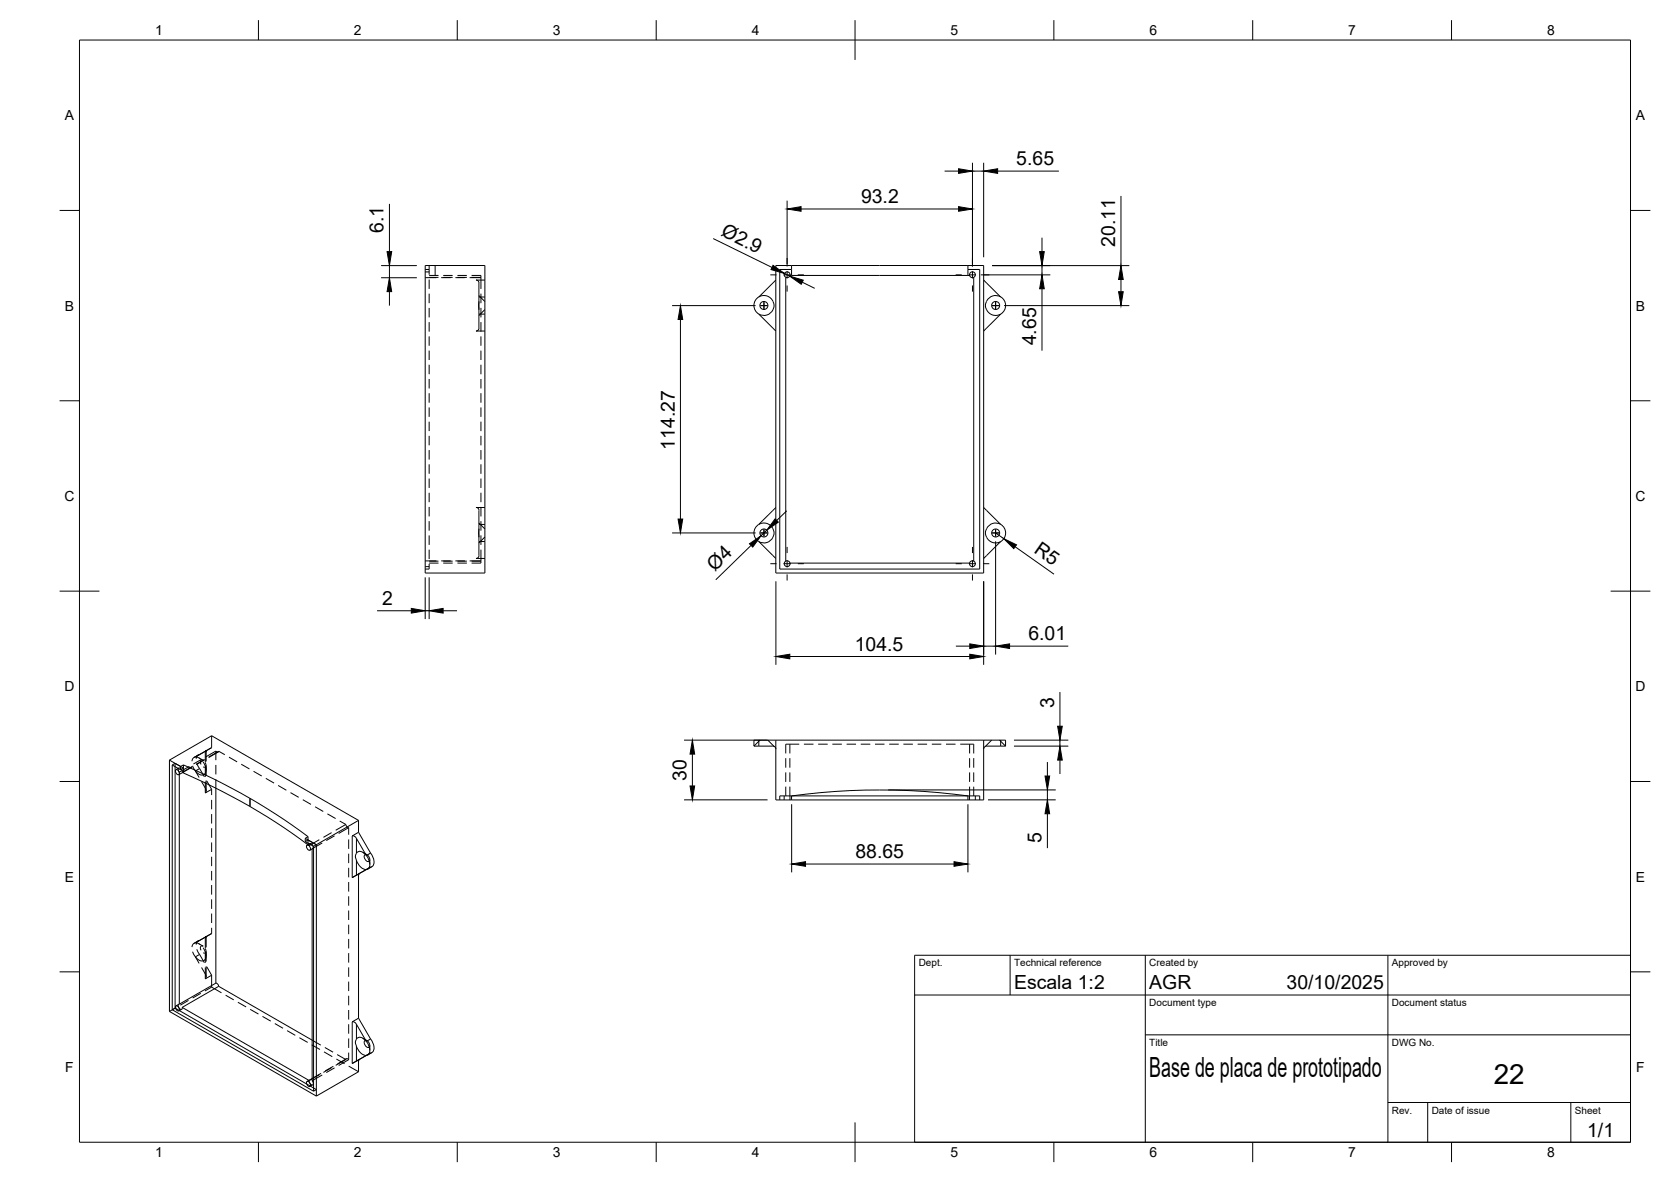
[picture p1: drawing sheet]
<svg xmlns="http://www.w3.org/2000/svg" width="420mm" height="297mm" viewBox="0 0 420 297" stroke-linecap="round" stroke-linejoin="round" font-family="sans-serif">
<!-- layer: Visible -->
<g fill="none" stroke="#000" stroke-width=".25">
<path d="M119.7 70.4h2.2M119.7 70.4a.75 .75 0 0 1 .7 .7M120.4 75.7v2.2M120.4 74.6v4.3M120.4 71.1v3.5M120.4 78.9v3.6M120.4 78.9h1.5M120.4 74.6h1.5M121.9 74.6v4.3M121.9 74.6v-7.9h-15v77.3h15v-7.9M121.9 78.9v52.9M190.8 78.9l4.3 4.3"/>
<path d="M190.8 74.6a2.51 2.51 0 0 0 0 4.3M190.8 74.6a2.51 2.51 0 0 1 3.5 1.1M194.3 75.7l.3 .9-.3 1.3M194.3 77.8a2.51 2.51 0 0 1-3.5 1.1M195.1 70.4l-4.3 4.2M197.6 69.7v71.3M198.6 69.2h.4M199 69.2h22.2M199 66.7h22.2M199 66.7v2.5M199 66.7h-3.9v77.3h52.2v-77.3h-3.9M199 67.7h-2.9v75.3h50.2v-75.3h-2.9"/>
<path d="M221.2 69.2h.1M221.2 66.7h.1M221.2 66.7h22.2M221.2 69.2h22.2M243.4 66.7v2.5M243.4 69.2h.4M244.8 69.7v71.3M247.3 70.4l4.3 4.2M248.1 75.7l-.3 .9 .3 1.3M248.1 77.8a2.51 2.51 0 0 0 3.5 1.1M251.6 78.9l-4.3 4.3M251.6 74.6a2.51 2.51 0 0 1 0 4.3"/>
<path d="M251.6 74.6a2.51 2.51 0 0 0-3.5 1.1M120.4 82.4a.75 .75 0 0 1-.7 .8h2.2M120.4 132.9v2.1M120.4 136.1v3.5a.75 .75 0 0 1-.7 .7h2.2M120.4 131.8v4.3M120.4 131.8h1.5M120.4 136.1h1.5M121.9 127.5h-2.2a.75 .75 0 0 1 .7 .8v3.5M121.9 131.8v4.3M190.8 136.1l4.3 4.2M194.3 132.9l.3 .8-.3 1.3M194.3 135a2.51 2.51 0 0 1-3.5 1.1"/>
<path d="M194.3 132.9a2.51 2.51 0 0 0-3.9-.8 2.51 2.51 0 0 0 .4 4M195.1 127.5l-4.3 4.3M247.3 127.5l4.3 4.3M248.1 132.9l-.3 .8 .3 1.3M248.1 135a2.51 2.51 0 0 0 3.5 1.1M248.1 132.9a2.51 2.51 0 0 1 3.9-.8 2.51 2.51 0 0 1-.4 4M251.6 136.1l-4.3 4.2M198.6 141.5h45.2M42.6 191l2.8 1.6M42.6 191v63.2l36.9 21.2M42.6 191l10.6-6.1 36.9 21.3M44 192.6v60.8"/>
<path d="M44.2 193.5a.74 .74 0 0 1 .8 .3 .74 .74 0 0 1-.1 .9l-.6-.4zM44.8 193.1l-.6 .3M45.1 194.6v57.8l9.2-5.3v-49M45.4 192.6v.8M45.4 193.4l-2.1-1.2v61.6M45.6 193.3l.2 .8 .3 .2M45.9 194.1l-.9 .6M46.1 194.3l7.4 3.4 9.3 5M46.1 192.2l7.4 3.5 9.3 4.9M46.1 192.2v2.1M46.1 192.2l-.7 .4M46.1 193l-.7 .4"/>
<path d="M190.8 186h-1.2v1.5h1.2M190.8 187.5h3.5M190.8 186h60.8M190.8 186v1.5M194.3 187.5a.75 .75 0 0 1 .8 .8M195.1 186v15h52.2v-15M221.2 198.5l-11.1 .4-11.1 1.1M221.2 198.5h.1M221.2 198.5l11.1 .4 11.1 1.1M248.1 187.5h3.5M248.1 187.5a.75 .75 0 0 0-.8 .8M251.6 186h1.2v1.5h-1.2"/>
<path d="M251.6 186v1.5M62.8 202.7h.1M62.8 200.6h.1M62.9 200.6l8.6 5.4 5.9 4.3-.6 .4M62.9 202.7l8.6 5.3 5.9 4.3M76.8 210.7v.8l2 1.2v61.5l-35.5-20.4M76.8 210.7l2.7 1.6M77.1 212.5a.74 .74 0 0 1 .8 .3 .74 .74 0 0 1-.1 .9l-.6-.5zM77.4 211.9v.3M77.8 212.1l-.6 .3M78.5 213.3v58.3l.3 .8-.9 .6M78.6 213.3l-.7 .4"/>
<path d="M78.7 212.6l-.1 .6M79.5 212.3v63.1M89.8 214.2a1.93 1.93 0 0 1 2.6 1.2 2.2 2.2 0 0 1 0 3 2.81 2.81 0 0 1-2.8-2.3l-.3-.9zM90.1 209.2l-1.5 .9a.93 .93 0 0 1 1 .6l2.5 4.3M90.1 206.2v3M90.1 219.6v36.3M90.1 206.2l-10.6 6.1M90.1 209.2l3.1 5.2M91.9 214.7a1.05 1.05 0 0 0-.1 1.2 1.05 1.05 0 0 0 1.1 .5M92.1 218.5l-3.5 2M93.2 214.4l-1.1 .6M93.2 214.4a3 3 0 0 1 .6 3.2l-1.3 .8"/>
<path d="M199 200v1M199 200h44.4M243.4 200v1M44 253.4l-.7 .4M44 253.4h.2M44.2 252.8a.74 .74 0 0 1 .8 .4 .74 .74 0 0 1-.1 .9l-.6-.5zM45.1 252.3l-.9 .5M45.1 254l32 18.4M45.8 253.2l31.9 18.3M45.8 253.2l-.1 .4-.7 .4M54.3 247l.4 .3 .3 .6M55 247.9l-9.2 5.3"/>
<path d="M55 247.9l23.5 13.5M90.1 255.9l-1.5 .9a.93 .93 0 0 1 1 .6l2.5 4.3M90.1 255.9l3.1 5.2M77.1 271.8a.74 .74 0 0 1 .8 .4 .74 .74 0 0 1-.1 .9l-.6-.5zM78 273l.8 .4M78.5 271l-1.3 .8M89.6 261.1a1.38 1.38 0 0 1 2.3 .3l.2 .3M89.6 261.2l-.3 .7 .3 1M90.1 266.3v3l-10.6 6.1M91.9 261.4a1.05 1.05 0 0 0-.1 1.2 1.05 1.05 0 0 0 1.1 .5M92.1 265.2l-3.5 2M92.1 261.7a2.82 2.82 0 0 1 .6 3.3 1.81 1.81 0 0 1-2.5-1l-.6-1.1"/>
<path d="M93.2 261.1l-1.1 .6M93.2 261.1a3 3 0 0 1 .6 3.2l-1.3 .8"/>
<circle cx="192.1" cy="76.8" r="1.01"/>
<circle cx="197.9" cy="69" r=".73"/>
<circle cx="244.5" cy="69" r=".73"/>
<circle cx="250.3" cy="76.8" r="1.01"/>
<circle cx="192.1" cy="133.9" r="1.01"/>
<circle cx="250.3" cy="133.9" r="1.01"/>
<circle cx="197.9" cy="141.7" r=".73"/>
<circle cx="244.5" cy="141.7" r=".73"/>
</g>
<!-- layer: Visible Narrow -->
<path d="M62.8 200.6l.1 2.1M88.6 210.1v10.5M89.6 210.7v3.7M89.6 216.2v3.7M88.6 256.8v10.5M89.6 257.4v3.8M89.6 262.9v3.8" fill="none" stroke="#000" stroke-width=".25"/>
<!-- layer: Hidden -->
<g fill="none" stroke="#000" stroke-width=".25">
<path d="M106.9 67.7h1M106.9 68.3h1M106.9 69.8h2.8M107.9 66.7v2.3M107.9 70.2v2.4M107.9 73.8v2.4M107.9 77.4v2.4M107.9 69.2h2.4M107.9 69.7h2.4M109.4 66.7v2.5M110.9 69.8h2.4M111.4 69.2h2.4"/>
<path d="M111.4 69.7h2.4M114.5 69.8h2.4M115 69.2h2.4M115 69.7h2.4M118.1 69.8h2.8M118.6 69.2h2.3v.5M118.6 69.7h2.3M120.4 74.3l1.5 1.5M120.9 69.7v2.9M120.9 73.8v2.4M120.9 77.4v2.4M121.9 77.8l-1.5 1.5"/>
<path d="M107.9 80.9v2.4M107.9 84.5v2.4M107.9 88.1v2.4M107.9 91.7v2.4M107.9 95.2v2.4M107.9 98.8v2.4M120.9 80.9v2.4M120.9 84.5v2.4M120.9 88.1v2.4M120.9 91.7v2.4M120.9 95.2v2.4M120.9 98.8v2.4"/>
<path d="M107.9 102.4v2.4M107.9 106v2.3M107.9 109.5v2.4M107.9 113.1v2.4M107.9 116.7v2.4M120.9 102.4v2.4M120.9 106v2.3M120.9 109.5v2.4M120.9 113.1v2.4M120.9 116.7v2.4M107.9 120.3v2.3M107.9 123.8v2.4"/>
<path d="M107.9 127.4v2.4M107.9 131v2.4M107.9 134.5v2.4M107.9 138.1v2.4M120.4 131.4l1.5 1.5M120.9 120.3v2.3M120.9 123.8v2.4M120.9 127.4v2.4M120.9 131v2.4M120.9 134.5v2.4M120.9 138.1v2.9M121.9 134.9l-1.5 1.5"/>
<path d="M106.9 141h2.8M106.9 142.4h1M107.9 141.7v1.3h-1M107.9 141h2.4M107.9 141.5h2.4M110.9 141h2.4M111.4 141h2.4M111.4 141.5h2.4M114.5 141h2.4M115 141h2.4M115 141.5h2.4M118.1 141h2.8"/>
<path d="M118.6 141h2.3M120.9 141v.5h-2.3M44 191.8l-.7 .4M44 191.8l2.1 1.2M44 191.8v.8M45 193l-.2 .1M45.1 194v.6M45.6 193.3l-.1-.1a.44 .44 0 0 0-.7-.1 .44 .44 0 0 0 .1 .7l.2 .2M47.6 192.6l-2.5 1.4M48.3 192.8l-2.4 1.3M48.3 192.6l-2.5 1.5M48.4 192.5l.7 1.2"/>
<path d="M49.1 190.2l1.1 .4M49.1 190.2l-.6 .4-.2 .7M49.1 190.2l1.1-.6-.6 .4-.3 .7M49.1 193.7l1 1.7M49.5 191.8l.7 1.3M49.8 189.7l-1 .6M50 190.5l1.1 .6a.58 .58 0 0 0-.8 .2 .58 .58 0 0 0 .2 .8M50.2 193.1l1.2 2.1M50.2 193.1l-1.1 .6M50.7 196.4l1.1 2v.5l-.2 .4 1.6-.9M50.7 190.8l-2.1 1.2M51.1 191.5l.5 1 .2 1a1.16 1.16 0 0 1-.8 1.2 1.16 1.16 0 0 1-1.3-.4l-.6-.6"/>
<path d="M51.4 191l-2 1.2M51.4 190.8l-2 1.2M51.6 188.8l.2-.1zM51.6 191.7l.1 .1a.56 .56 0 0 1 .1 .7 .56 .56 0 0 1-.7 .2M51.8 192.3v1.3M51.8 188.7v2.7M51.8 192.5v2.4M51.8 196.1v2.7M52 196.3l1.2 2.1M53.2 184.9v3l-4.1 2.3M53.2 198.4v1.4M54.3 188.8l.4 .2 .3-.2"/>
<path d="M54.3 188.8l-2.6 1.4M54.3 188.8v2.2M54.3 192.2v2.4M54.3 195.8v2.3M54.9 189l-2.4 1.4M55 188.8l-2.5 1.5M55 188.8l1.5 .9M57.6 190.3l2 1.2M60.7 192.1l2 1.1M63.8 193.8l2 1.2M66.8 195.6l2.1 1.2M69.9 197.4l2.1 1.2"/>
<path d="M73 199.2l2.1 1.2M191.1 186l-1.5 1.5M193.1 186l1.5 1.6M197.6 190.5v2.4M197.6 194.1v2.4M197.6 197.7v2.3M198.6 187h-1v2.3M198.6 187v2.3M198.6 190.5v2.4M198.6 194.1v2.4M198.6 197.7v2.3M198.6 187h2.4"/>
<path d="M202.1 187h2.4M205.7 187h2.4M209.3 187h2.4M212.9 187h2.3M216.4 187h2.4M220 187h2.4M223.6 187h2.4M227.2 187h2.3M230.7 187h2.4M234.3 187h2.4M237.9 187h2.4M241.4 187h2.4"/>
<path d="M243.8 187h1v2.3M243.8 187v2.3M243.8 190.5v2.4M243.8 194.1v2.4M243.8 197.7v3.3M244.8 190.5v2.4M244.8 194.1v2.4M244.8 197.7v2.3M249.3 186l-1.5 1.6M251.3 186l1.5 1.5M53.2 201v2.4M53.2 204.6v2.4"/>
<path d="M53.2 208.1v2.4M53.2 211.7v2.4M53.2 215.3v2.4M53.2 218.9v2.3M76.1 201l2.1 1.1M76.8 211.5l.6-.4 2.1 1.2-.7 .4M77.4 212.3h.1M77.4 210.3v1.6M77.4 212.2v.1M77.4 212.3l.4 .2M77.8 212.5a.39 .39 0 0 1 .2-.6 .39 .39 0 0 1 .5 .4l.2 .3M77.9 212l-.1 .1"/>
<path d="M78.5 213.3h.1M78.6 213.3h-.1M79.2 202.7l2.1 1.2M80.3 211l-2.5 1.5M81 211.8l-2.5 1.5M82.3 204.5l2.1 1.2M83.4 209.2l-2.1 1.2M84.1 210l-2.1 1.2M85.4 206.3l1.6 .9M87 207.2l.2 .6 .5 .2M87 207.2l-2.6 1.4M87.7 208l-2.5 1.5"/>
<path d="M87.7 208v1.8M87.7 211v2.3M87.7 214.5v2.4M87.7 218.1v2.4M90.1 219.6h.1M90.1 219.6l-1.5 1M91.2 214.2l1.1 .6M91.9 214.7l.3 .1 .5 .5 .3 .6-.1 .5M93 216v1.3M93.2 217.9l-3.1 1.7M93.2 217.9l-1.1 .6M93.5 217.8l-.3 .1"/>
<path d="M197.2 200v1M198.6 200v1M199 200h-2.9v1M243.4 200h2.9v1M245.2 200v1M48.4 239.2l.7 1.3M49.1 236.9l1.1 .4M49.1 236.9l-.6 .4-.2 .7M49.1 236.9l1.1-.6-.6 .4-.3 .7M49.5 238.6l.7 1.2M49.8 236.4l-1 .7M50 237.2l1.1 .6a.58 .58 0 0 0-.8 .2 .58 .58 0 0 0 .2 .8"/>
<path d="M50.2 239.8l1.2 2.1M50.2 239.8l-1.1 .7M51.1 238.2l.5 1.1 .2 .9a1.17 1.17 0 0 1-.8 1.3 1.17 1.17 0 0 1-1.3-.5l-.6-.5M51.6 235.5l.2-.1zM51.6 238.4l.1 .1a.56 .56 0 0 1 .1 .7 .56 .56 0 0 1-.7 .2M51.8 239v1.3M51.8 235.4v2.7M51.8 239.3v2.3M53.2 233.2v1.4l-4.1 2.3M53.2 222.4v2.4M53.2 226v2.4M53.2 229.6v2.4"/>
<path d="M87.7 221.7v2.4M87.7 225.2v2.4M87.7 228.8v2.4M87.7 232.4v2.4M87.7 236v2.3M87.7 239.5v2.4M44.2 253.4l.9 .6M44.3 253.2l-1.7 1M45 252.4a.85 .85 0 0 0 .7 1.2M47.4 251.4l-2.1 1.2M49.1 240.5l1 1.6M50.5 249.6l-2.1 1.2"/>
<path d="M50.7 243.1l1.1 2v.5l-.2 .4 1.6-.9M51.8 242.8v2.7M52 243l1.2 2.1M53.2 245.1v3M53.2 248.1l-1.7 .9M53.2 248.1l2.5 1.4M56.7 250.1l2.1 1.2M59.8 251.9l2.1 1.2M62.9 253.6l2.1 1.2M66 255.4l2.1 1.2M69.1 257.2l2.1 1.2M72.2 259l2.1 1.2"/>
<path d="M87.7 243.1v2.4M87.7 246.7v2.4M87.7 250.2v2.4M87.7 253.8v2.4M87.7 257.4v2.4M75.3 260.8l2.1 1.2M77.1 272.4l.9 .6M77.7 271.5l.1 .1M77.8 271.6l.3 .9 .5 .1M78.4 262.6l2.1 1.1M78.5 261.4l2.1 1.2M78.8 273.4l.7 .4-.7 .4"/>
<path d="M80.3 270.1l-2.5 1.5M80.7 269.7l-2.2 1.3M81 270.1l-2.5 1.5M81.5 264.3l2 1.2M81.7 263.2l2.1 1.2M83.4 268.3l-2.1 1.2M83.8 268l-2.1 1.1M84.1 268.4l-2.1 1.1M84.6 266.1l2 1.2M84.8 265l2.2 1.3M87 266.3l.2-.3 .5 .3M87 266.3l-2.6 1.4"/>
<path d="M87.1 266.1l-2.2 1.3M87.7 261v2.3M87.7 264.5v1.8M87.7 266.3l-2.5 1.5M87.7 267.9l2.4 1.4M90.1 266.3h.1M90.1 266.3l-1.5 1M91.2 260.9l1.1 .6M91.9 261.4l.3 .1 .5 .5 .3 .6-.1 .6M93 262.7v1.3M93.2 264.6l-1.1 .6M93.2 264.6l-3.1 1.7"/>
<path d="M93.5 264.5l-.3 .1"/>
</g>
<!-- layer: Hidden Narrow -->
<path d="M51.6 188.8h.1M51.6 188.8v2.9M51.6 192.9v2.3M51.6 196.4v2.9M51.6 235.5h.1M51.6 235.5v2.9M51.6 239.6v2.3M51.6 243.1v2.9" fill="none" stroke="#000" stroke-width=".25"/>
<!-- layer: BORDER -->
<g fill="none" stroke="#000" stroke-width=".25">
<path d="M20 10.1h390v276.9h-390zM65 5.1v5M115 5.1v5M165 5.1v5M215 5.1v10M265 5.1v5M315 5.1v5M365 5.1v5M15 52.9h5M410 52.9h5M15 100.7h5M410 100.7h5"/>
<path d="M15 148.6h10M405 148.6h10M15 196.4h5M410 196.4h5M15 244.2h5M410 244.2h5M65 287v5M115 287v5M165 287v5M215 282.1v9.9M265 287v5M315 287v5"/>
<path d="M365 287v5"/>
</g>
<!-- layer: TITLEBLOCK -->
<path d="M230 240.1h180v46.9h-180zM230 250h180M254 240.1v9.9M288 240.1v46.9M349 240.1v46.9M288 260.1h122M349 277.1h61M359 277.1v9.9M395 277.1v9.9" fill="none" stroke="#000" stroke-width=".25"/>
<!-- layer: Smart Centers -->
<g fill="none" stroke="#000" stroke-width=".25">
<path d="M191.2 76.8h1.8M192.1 75.9v1.8M193.7 69.1h1.5M197 69.1h1.8M197.9 64.8v1.6M197.9 68.2v1.8M197.9 71.7v1.6M200.6 69.1h1.5M240.3 69.1h1.5M243.6 69.1h1.8M244.5 64.8v1.6M244.5 68.2v1.8"/>
<path d="M244.5 71.7v1.6M247.2 69.1h1.6M249.4 76.8h1.8M250.3 75.9v1.8M191.2 133.9h1.8M192.1 133v1.8M197.9 137.4v1.6M244.5 137.4v1.6M249.4 133.9h1.8M250.3 133v1.8M193.7 141.7h1.5M197 141.7h1.8"/>
<path d="M197.9 140.8v1.8M197.9 144.3v1.6M200.6 141.7h1.5M240.3 141.7h1.5M243.6 141.7h1.8M244.5 140.8v1.8M244.5 144.3v1.6M247.2 141.7h1.6"/>
</g>
<!-- layer: FD_Dimensions -->
<g fill="none" stroke="#000" stroke-width=".25">
<path d="M97.9 51.2v12M179.3 60l14.8 7.2M197.9 50.4v16.6M201.4 52.5h39.6M237.5 43h3.5M244.5 40.9v26.1M244.5 43h2.8M247.3 40.9v23.8M250.8 43h15.5M262 59.7v3.5M281.9 49.2v17.5M95.8 66.7h9"/>
<path d="M95.8 69.8h9M97.9 66.7v3.1M97.9 73.3v3.5M169 76.8h21M197.3 68.7l1.3 .7M201.7 70.9l3.2 1.6M246.6 69.1h17.5M249.4 66.7h34.6M252.5 76.8h31.5M262 66.7v2.4M262 72.6v15.5M281.9 70.2v3.1"/>
<path d="M171.1 80.3v50.1M169 133.9h21M188.8 137.1l-8.8 8.6M192.8 133.2l-1.4 1.4M197.8 128.4l-2.5 2.4M250.3 133.9l2.1 1.5M250.3 136v28.5M255.2 137.4l9.8 6.9M94.8 153.5h8.6M106.9 145.1v10.5M106.9 153.5h1M107.9 145.1v10.5"/>
<path d="M111.4 153.5h3.5M195.1 146.1v21M247.3 146.1v21M198.6 165h45.2M240.3 162.4h3.5M247.3 162.4h3M253.9 162.4h14.7M266.5 173.9v8.6M172 186h21M174.1 189.5v8M223.3 198.5h42.2M255 187.5h13.6"/>
<path d="M255 186h13.6M263.4 191.5v3.5M263.4 198.5v2.5M266.5 186v1.5M266.5 191v3.5M172 201h21M199.1 202.1v17.1M202.5 217.1h37.4M243.4 202.1v17.1M248.4 201h17.1M263.4 204.5v8.6"/>
</g>
<g fill="#000" stroke="#000" stroke-width=".25">
<path d="M197.9 52.5l3.5-.6v1.2zM241 51.9l3.5 .6-3.5 .6zM241 42.4l3.5 .6-3.5 .6zM247.3 43l3.5-.6v1.2zM97.9 69.8l.6 3.5h-1.2zM97.3 63.2h1.2l-.6 3.5zM194.4 66.7l2.9 2-3.4-1zM198.6 69.4l3.4 1-.5 1zM261.4 63.2h1.2l-.6 3.5zM262 69.1l.6 3.5h-1.2zM281.3 73.3h1.1l-.5 3.5zM281.9 66.7l.5 3.5h-1.1z"/>
<path d="M171.1 76.8l.6 3.5h-1.2zM170.5 130.4h1.2l-.6 3.5zM188.4 136.7l3-2.1-2.1 2.9zM194.9 130.4l.8 .8-2.9 2zM252.4 135.4l3.2 1.5-.7 1zM103.4 152.9l3.5 .6-3.5 .6zM107.9 153.5l3.5-.6v1.2zM195.1 165l3.5-.6v1.2zM243.8 164.4l3.5 .6-3.5 .6zM243.8 161.8l3.5 .6-3.5 .6zM250.3 162.4l3.6-.6v1.2zM173.5 197.5h1.2l-.6 3.5z"/>
<path d="M174.1 186l.6 3.5h-1.2zM262.8 195h1.1l-.5 3.5zM266.5 187.5l.6 3.5h-1.2zM265.9 182.5h1.2l-.6 3.5zM199.1 217.1l3.4-.6v1.2zM239.9 216.5l3.5 .6-3.5 .6zM263.4 201l.5 3.5h-1.1z"/>
</g>
<g font-size="7">
<text x="289" y="270.6">Base de placa de prototipado</text>
<text x="375.6" y="272.3">22</text>
</g>
<g font-size="4.9">
<text x="255.5" y="41.5">5.65</text>
<text x="216.5" y="51.1">93.2</text>
<text x="96.5" y="58.5" transform="rotate(-90 96.5 58.5)">6.1</text>
<text x="181.1" y="59.1" transform="rotate(26 181.1 59.1)">Ø2.9</text>
<text x="280.4" y="62" transform="rotate(-90 280.4 62)">20.11</text>
<text x="260.5" y="86.8" transform="rotate(-90 260.5 86.8)">4.65</text>
<text x="169.7" y="113" transform="rotate(-90 169.7 113)">114.27</text>
<text x="179.8" y="143.7" transform="rotate(-44 179.8 143.7)">Ø4</text>
<text x="259.8" y="138.8" transform="rotate(35 259.8 138.8)">R5</text>
<text x="96.1" y="152.1">2</text>
<text x="258.6" y="160.9">6.01</text>
<text x="214.9" y="163.5">104.5</text>
<text x="265" y="177.8" transform="rotate(-90 265 177.8)">3</text>
<text x="172.6" y="196.2" transform="rotate(-90 172.6 196.2)">30</text>
<text x="215.1" y="215.7">88.65</text>
<text x="261.9" y="211.9" transform="rotate(-90 261.9 211.9)">5</text>
<text x="255" y="248.5">Escala 1:2</text>
<text x="289" y="248.5">AGR</text>
<text x="323.5" y="248.5">30/10/2025</text>
<text x="399.1" y="285.7">1/1</text>
</g>
<g font-size="3.5">
<text x="39" y="8.8">1</text>
<text x="89" y="8.8">2</text>
<text x="139" y="8.8">3</text>
<text x="189" y="8.8">4</text>
<text x="239" y="8.8">5</text>
<text x="289" y="8.8">6</text>
<text x="339" y="8.8">7</text>
<text x="389" y="8.8">8</text>
<text x="16.3" y="30.2">A</text>
<text x="411.3" y="30.2">A</text>
<text x="16.3" y="78">B</text>
<text x="411.3" y="78">B</text>
<text x="16.2" y="125.9">C</text>
<text x="411.2" y="125.9">C</text>
<text x="16.2" y="173.7">D</text>
<text x="411.2" y="173.7">D</text>
<text x="16.3" y="221.6">E</text>
<text x="411.3" y="221.6">E</text>
<text x="16.4" y="269.4">F</text>
<text x="411.4" y="269.4">F</text>
<text x="39" y="290.8">1</text>
<text x="89" y="290.8">2</text>
<text x="139" y="290.8">3</text>
<text x="189" y="290.8">4</text>
<text x="239" y="290.8">5</text>
<text x="289" y="290.8">6</text>
<text x="339" y="290.8">7</text>
<text x="389" y="290.8">8</text>
</g>
<g font-size="2.5">
<text x="231" y="242.9">Dept.</text>
<text x="255" y="242.9">Technical reference</text>
<text x="289" y="242.9">Created by</text>
<text x="350" y="242.9">Approved by</text>
<text x="289" y="252.8">Document type</text>
<text x="350" y="252.8">Document status</text>
<text x="289" y="262.9">Title</text>
<text x="350" y="262.9">DWG No.</text>
<text x="350" y="279.9">Rev.</text>
<text x="360" y="279.9">Date of issue</text>
<text x="396" y="279.9">Sheet</text>
</g>
</svg>
